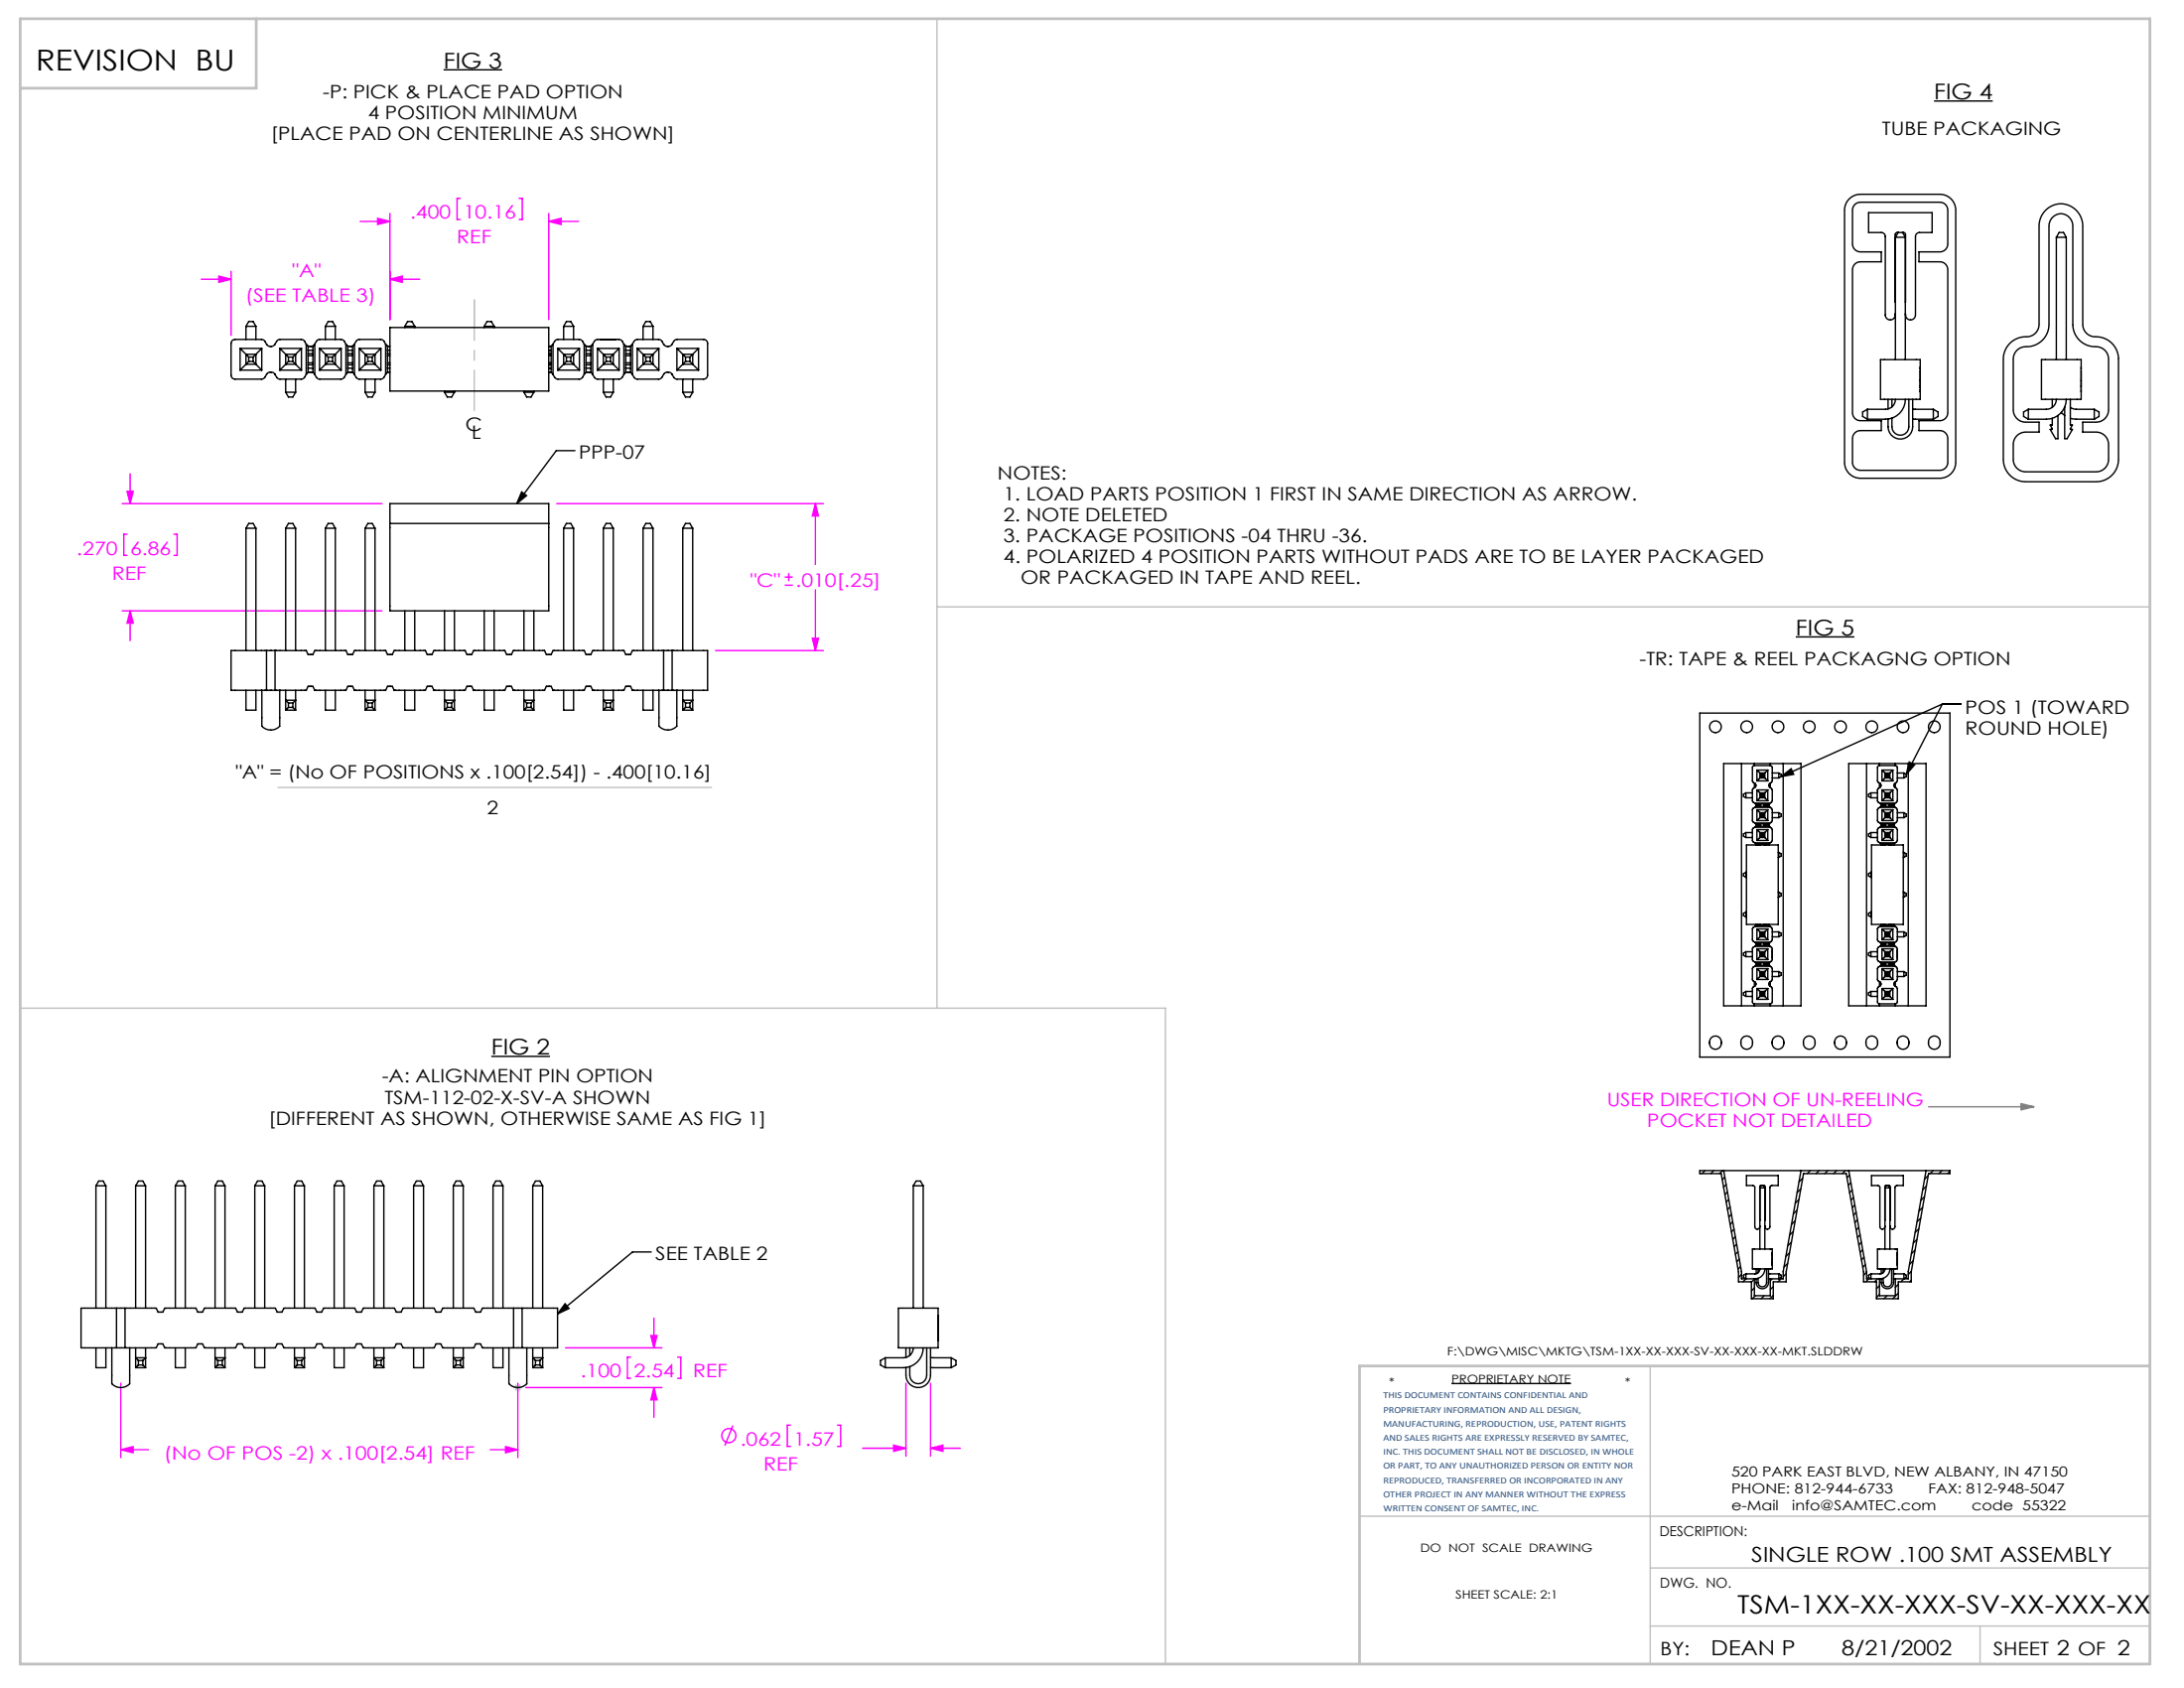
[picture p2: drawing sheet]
<svg xmlns="http://www.w3.org/2000/svg" width="279mm" height="216mm" viewBox="0 0 279 216" stroke-linecap="round" stroke-linejoin="round" font-family="sans-serif">
<g fill="none" stroke="#000" stroke-width=".18">
<path d="M56.7 8.9h7.5M247.4 12.9h7.5M236.6 25.4l.6-.4 .8-.2h10.2a2.03 2.03 0 0 1 2 2.1v32.2a2.03 2.03 0 0 1-2 2.1h-10.2a2.03 2.03 0 0 1-2-2.1v-32.2a2.03 2.03 0 0 1 .6-1.5zM237.3 26.1l.7-.2h10.2a1.02 1.02 0 0 1 1 1v4.3a1.02 1.02 0 0 1-1 1h-2.7v1.3h2.7a1.02 1.02 0 0 1 1 1v18.3a1.02 1.02 0 0 1-1 1h-2.7v1.3h2.7a1.02 1.02 0 0 1 1 1v3a1.02 1.02 0 0 1-1 1.1h-10.2a1.02 1.02 0 0 1-1-1.1v-3a1.02 1.02 0 0 1 1-1h2.7v-1.3h-2.7a1.02 1.02 0 0 1-1-1v-18.3a1.02 1.02 0 0 1 1-1h2.7v-1.3h-2.7a1.02 1.02 0 0 1-1-1v-4.3l.1-.4zM73.6 57.6h-2.4l-5.1 6.8M265.2 41.5a2.9 2.9 0 0 0 3.2 2.9 1.59 1.59 0 0 1 1.3 1.5v6.5a1.59 1.59 0 0 1-1.5 1.6h-1.8v1.3h1.8a1.59 1.59 0 0 1 1.5 1.6v1.9a1.59 1.59 0 0 1-1.5 1.5h-9.1a1.59 1.59 0 0 1-1.5-1.5v-1.9a1.59 1.59 0 0 1 1.5-1.6h1.8v-1.3h-1.8a1.59 1.59 0 0 1-1.5-1.6v-6.5a1.66 1.66 0 0 1 1.9-1.6 2.86 2.86 0 0 0 2.6-2.8v-12.6a1.53 1.53 0 0 1 1.6-1.6 1.53 1.53 0 0 1 1.5 1.6v12.7M271 45.8v13a2.86 2.86 0 0 1-2.8 2.8h-9.1a2.86 2.86 0 0 1-2.8-2.8v-12.9a2.9 2.9 0 0 1 3.2-2.8 1.59 1.59 0 0 0 1.4-1.6v-12.6a2.79 2.79 0 0 1 2.8-2.8 2.79 2.79 0 0 1 2.7 2.8v12.6a1.66 1.66 0 0 0 2 1.6 2.86 2.86 0 0 1 2.6 2.8M66.7 62.9l.7 .5-1.3 1zM227.9 99.3l1.2-1 .4 .7zM229.7 81.5h7.5M244.2 97.5l.7 .3-1 1.2zM248.5 90.1h2.4"/>
<path d="M248.5 90.1l-20.6 9.2M248.5 90.1l-4.6 8.9M62.9 135.1h7.5M72.3 166.7l.5 .7-1.5 .7zM83.3 160.1h-2.4l-9.6 8M185.7 177h15.3"/>
</g>
<g fill="none" stroke="#c0c0c0" stroke-width=".18">
<path d="M119.9 2.4v126.5M119.9 77.6h155.1M35.6 100.7h55.4M2.6 128.9h146.5v83.9M65.7 177.5h1M65.9 177.1l.7 .7M66.2 177v1M66.6 177.1l-.7 .7M211.1 174.7v38.1M173.9 193.9h101.1M211.1 208h63.9M211.1 200.6h63.9"/>
<path d="M253.3 208v4.8"/>
</g>
<path d="M2.6 2.4h272.4v210.4h-272.4zM32.8 2.4v8.9h-30.2M275 174.7h-101.1v38.1" fill="none" stroke="#c0c0c0" stroke-width=".35"/>
<g fill="none" stroke="#f0f" stroke-width=".18">
<path d="M25.8 35.7h3.8M28 35.3l1.6 .4-1.6 .4zM29.6 34.7v8.2M46.1 28.3h3.8M48.3 27.9l1.6 .4-1.6 .4zM49.9 27.3v13.6M49.9 35.7h3.8M49.9 35.7l1.6-.4v.8zM58.9 25.4h-.4v2.7h.4M66.4 25.4h.4v2.7h-.4M70.2 27.3v13.6M70.2 28.3h3.8"/>
<path d="M70.2 28.3l1.6-.4v.8zM15.6 64.4h33.3M15.6 78.1h33.3M16.2 68.3h-.4v2.7h.4M16.3 62.8h.7l-.4 1.6zM16.6 78.1l.4 1.6h-.7zM16.6 60.6v3.8M16.6 78.1v3.8M22.3 68.3h.4v2.7h-.4M71.2 64.4h34.1M100.4 74.9h1M100.4 73.8h1"/>
<path d="M100.9 73.3v1M104.3 64.4v7.8M104.3 75.4v7.8M104.3 64.4l.4 1.6h-.8zM91.5 83.2h13.8M103.9 81.6h.8l-.4 1.6zM15.4 176.9v9.5M66.2 176.9v9.5M67.3 177.5h17.4M72.3 172.4h12.4M80.7 173.6h-.4v2.7h.4M83.3 170.8h.8l-.4 1.6z"/>
<path d="M83.7 177.5l.4 1.5h-.8zM83.7 168.6v3.8M83.7 177.5v3.8M86.7 173.6h.4v2.7h-.4M115.9 176.9v9.4M119 176.9v9.4M15.4 185.4h3.6M15.4 185.4l1.6-.4v.8zM62.7 185.4h3.5M64.7 185l1.5 .4-1.5 .4zM93.8 182.3l-1.1 2.6M101.1 182.3h-.4v2.7h.4"/>
<path d="M107.1 182.3h.4v2.7h-.4M110.3 185.2h5.6M114.3 184.8l1.6 .4-1.6 .4zM119 185.2l1.6-.4v.8zM119 185.2h3.9"/>
<circle cx="93.2" cy="183.6" r=".9"/>
</g>
<path d="M246.7 141.6h13.5M258.6 141.4l1.6 .2M258.6 141.2l1.6 .4-1.6 .3zM260.2 141.6l-1.6 .1" fill="none" stroke="#808080" stroke-width=".18"/>
<path d="M60.7 41.9v-3.5" fill="none" stroke="#c0c0c0" stroke-width=".18" stroke-dasharray="15.2 1.3 1.3 1.3"/>
<path d="M60.7 38.4v14.1" fill="none" stroke="#c0c0c0" stroke-width=".18" stroke-dasharray="15.2 1.3 1.3 1.3" stroke-dashoffset="10.1"/>
<path d="M66.7 62.9l.7 .5-1.3 1zM72.3 166.7l.5 .7-1.5 .7zM227.9 99.3l1.2-1 .4 .7zM244.2 97.5l.7 .3-1 1.2z" fill="#000"/>
<g fill="#f0f">
<path d="M83.7 177.5l.4 1.5h-.8zM83.3 170.8h.8l-.4 1.6zM64.7 185l1.5 .4-1.5 .4zM15.4 185.4l1.6-.4v.8z"/>
<path d="M104.3 64.4l.4 1.6h-.8zM103.9 81.6h.8l-.4 1.6zM16.3 62.8h.7l-.4 1.6zM16.6 78.1l.4 1.6h-.7zM48.3 27.9l1.6 .4-1.6 .4zM70.2 28.3l1.6-.4v.8zM49.9 35.7l1.6-.4v.8zM28 35.3l1.6 .4-1.6 .4zM119 185.2l1.6-.4v.8zM114.3 184.8l1.6 .4-1.6 .4z"/>
</g>
<g fill="none" stroke="#000" stroke-width=".18">
<path d="M242.5 38.7v-8.7v-.2l.2-.1h.9l.2 .2v8.8M242.5 30.4h1.3M242.5 30.4v15.6M242.8 29.7l-.3 .7M243.4 29.7l.4 .7M243.8 30.4v15.6M263.1 30.4l.3-.7h.6l.3 .7M263.1 30.4h1.2M263.1 30.4v15.6M264.3 30.4v15.6M30.7 44.6v2.7M30.7 47.3h2.8"/>
<path d="M30.7 44.6h2.8M30.7 44.6l1.1 1.1M31.5 41.7v1.7M31.5 45.3h1.2v1.3h-1.2zM31.5 41.7l.3-.6h.6l.3 .6M31.5 41.7h1.2M31.8 46.2l-1.1 1.1M31.8 45.7h.6M31.8 46.2h.6M31.8 45.7v.5M32.4 46.2l1.1 1.1M32.4 45.7v.5"/>
<path d="M32.7 41.7v1.7M33.5 44.6v2.7M33.5 44.6l-1.1 1.1M35.8 44.6v2.7M35.8 47.3h2.8M35.8 44.6h2.8M35.8 44.6l1.1 1.1M36.5 45.3h1.3v1.3h-1.3zM36.5 48.5v1.7M36.5 50.2h1.3M36.5 50.2l.4 .6h.6l.3-.6M36.6 46.6l-.8 .7"/>
<path d="M36.9 45.7v.5M36.9 46.2l-.4 .4M36.9 45.7h.6M36.9 46.2h.6M37.5 45.7v.5M37.5 46.2l1.1 1.1M37.8 48.5v1.7M38.6 44.6v2.7M38.6 44.6l-1.1 1.1M39.2 44v3.9M39.4 44.3l-.5-.7-.4-.2h-2.7l-.3 .2-.3 .4a.65 .65 0 0 1-1.1 0l-.3-.4-.3-.2h-3.4a.51 .51 0 0 0-.5 .5v4.1a.51 .51 0 0 0 .5 .5h3.4l.3-.2 .3-.4a.65 .65 0 0 1 1.1 0l.3 .4 .3 .2h2.7l.4-.2 .5-.6M39.4 47.7h.6"/>
<path d="M39.4 44.3v3.4M39.4 44.8h.6M39.4 47.1h.6M39.4 45.2h.6M39.4 45.5h.6M39.4 46.7h.6M39.4 46.4h.6M40 44.3h-.6M40 44.3v3.4M40.3 44l-.3 .3M40.3 44l.2-.4 .3-.2h2.8l.4 .2 .5 .7M40.3 44v3.9"/>
<path d="M40.9 47.3h2.7M40.9 44.6h2.7M40.9 44.6v2.7M40.9 44.6l1.1 1.1M41.6 41.7v1.7M41.6 45.3h1.3v1.3h-1.3zM41.6 41.7l.4-.6h.5l.4 .6M41.6 41.7h1.3M42 46.2l-1.1 1.1M42 45.7h.5M42 46.2h.5M42 45.7v.5"/>
<path d="M42.5 46.2l1.1 1.1M42.5 45.7v.5M42.9 41.7v1.7M43.6 44.6v2.7M43.6 44.6l-1.1 1.1M44.3 44v3.9M44.5 47.7l-.5 .6-.4 .2h-2.8l-.3-.2-.5-.6M44.5 47.7h.6M44.5 44.3v3.4M44.5 44.8h.6M44.5 47.1h.6M44.5 45.2h.6"/>
<path d="M44.5 45.5h.6M44.5 46.7h.6M44.5 46.4h.6M45.1 44.3h-.6M45.1 44.3v3.4M45.3 44l-.2 .3M45.3 44l.3-.4 .3-.2h2.8l.4 .2 .5 .7M45.3 44v3.9M46 47.3h2.7M46 44.6h2.7M46 44.6v2.7M46 44.6l1.1 1.1"/>
<path d="M46.7 45.3h1.3v1.3h-1.3zM46.7 48.5v1.7M46.7 50.2h1.3M46.7 50.2l.4 .6h.5l.4-.6M47.1 45.7v.5M47.1 46.2l-1.1 1.1M47.1 45.7h.5M47.1 46.2h.5M47.6 45.7v.5M47.6 46.2l1.1 1.1M48 48.5v1.7M48.7 44.6v2.7"/>
<path d="M48.7 44.6l-1.1 1.1M49.3 44v3.9M49.6 47.7l-.5 .6-.4 .2h-2.8l-.3-.2-.5-.6M49.6 44.3h.3M49.6 44.3v3.4M49.6 44.8h.3M49.6 47.1h.3M49.6 45.2h.3M49.6 45.5h.3M49.6 46.7h.3M49.6 46.4h.3M49.9 47.6l-.3 .1"/>
<path d="M49.9 41.9h20.3v8.1h-20.3zM51.8 41.7v.2M51.8 41.7l.3-.6h.6l.4 .6M51.8 41.7h1.3M53.1 41.7v.2M56.9 50v.2M56.9 50.2h1.2M56.9 50.2l.3 .6h.6l.3-.6M58.1 50v.2M61.9 41.7v.2M61.9 41.7l.4-.6h.6l.3 .6M61.9 41.7h1.3"/>
<path d="M63.2 41.7v.2M67 50v.2M67 50.2h1.3M67 50.2l.4 .6h.5l.4-.6M68.3 50v.2M70.2 47.6l.3 .1M70.2 44.8h.3M70.2 47.1h.3M70.2 45.2h.3M70.2 45.5h.3M70.2 46.7h.3M70.2 46.4h.3"/>
<path d="M70.5 44.3h-.3M70.5 44.3v3.4M70.7 44l-.2 .3M70.7 44l.3-.4 .3-.2h2.8l.4 .2 .5 .7M70.7 44v3.9M71.4 44.6v2.7M71.4 47.3h2.7M71.4 44.6h2.7M71.4 44.6l1.1 1.1M72.1 41.7v1.7M72.1 45.3h1.3v1.3h-1.3zM72.1 41.7l.4-.6h.5l.4 .6"/>
<path d="M72.1 41.7h1.3M72.5 46.2l-1.1 1.1M72.5 45.7h.5M72.5 46.2h.5M72.5 45.7v.5M73 46.2l1.1 1.1M73 45.7v.5M73.4 41.7v1.7M73.4 45.3l-.4 .4M74.1 44.6v2.7M74.1 44.6l-.7 .7M74.7 44v3.9"/>
<path d="M75 47.7l-.5 .6-.4 .2h-2.8l-.3-.2-.5-.6M75 47.7h.6M75 44.3v3.4M75 44.8h.6M75 47.1h.6M75 45.2h.6M75 45.5h.6M75 46.7h.6M75 46.4h.6M75.6 44.3h-.6M75.6 44.3v3.4M75.8 44l-.2 .3"/>
<path d="M75.8 44l.3-.4 .3-.2h2.8l.3 .2 .6 .7M75.8 44v3.9M76.4 47.3h2.8M76.4 44.6h2.8M76.4 44.6v2.7M76.4 44.6l1.1 1.1M76.8 43.4h.1M77.2 45.3h1.3v1.3h-1.3zM77.2 48.5v1.7M77.2 50.2h1.3M77.2 50.2l.3 .6h.6l.4-.6M77.5 45.7v.5"/>
<path d="M77.5 46.2l-1.1 1.1M77.5 45.7h.6M77.5 46.2h.6M78.1 45.7v.5M78.1 46.2l1.1 1.1M78.5 48.5v1.7M78.8 43.4h.1M79.2 44.6v2.7M79.2 44.6l-1.1 1.1M79.8 44v3.9M80.1 47.7l-.6 .6-.3 .2h-2.9l-.2-.2-.5-.6M80.1 47.7h.6"/>
<path d="M80.1 44.3v3.4M80.1 44.8h.6M80.1 47.1h.6M80.1 45.2h.6M80.1 45.5h.6M80.1 46.7h.6M80.1 46.4h.6M80.7 44.3h-.6M80.7 44.3v3.4M80.9 44l-.2 .3M80.9 44l.3-.4 .3-.2h2.8l.3 .2 .3 .4a.65 .65 0 0 0 1.1 0l.3-.4 .3-.2h3.4a.51 .51 0 0 1 .5 .5v4.1a.51 .51 0 0 1-.5 .5h-3.4l-.3-.2-.3-.4a.65 .65 0 0 0-1.1 0l-.3 .4-.3 .2h-2.8l-.3-.2-.5-.6M80.9 44v3.9"/>
<path d="M81.5 47.3h2.8M81.5 44.6h2.8M81.5 44.6v2.7M81.5 44.6l1.1 1.1M82.3 41.7v1.7M82.3 45.3h1.2v1.3h-1.2zM82.3 41.7l.3-.6h.6l.3 .6M82.3 41.7h1.2M82.6 46.2l-1.1 1.1M82.6 45.7h.6M82.6 46.2h.6M82.6 45.7v.5"/>
<path d="M83.2 46.2l1.1 1.1M83.2 45.7v.5M83.5 41.7v1.7M84.3 44.6v2.7M84.3 44.6l-1.1 1.1M86.6 44.6v2.7M86.6 47.3h2.8M86.6 44.6h2.8M86.6 44.6l1.1 1.1M87.3 45.3h1.3v1.3h-1.3zM87.3 48.5v1.7M87.3 50.2h1.3"/>
<path d="M87.3 50.2l.4 .6h.6l.3-.6M87.7 45.7v.5M87.7 46.2l-1.1 1.1M87.7 45.7h.6M87.7 46.2h.6M88.3 45.7v.5M88.3 46.2l1.1 1.1M88.6 48.5v1.7M89.4 44.6v2.7M89.4 44.6l-1.1 1.1M238.9 52.3v1.3M238.9 52.3l-.6 .4v.6l.6 .3"/>
<path d="M240.6 46h5.1v5.1h-5.1zM241.5 51.1v1.2M242 51.1v.9M242.5 40.1a.65 .65 0 0 1-.6 .8 .65 .65 0 0 1-.7-.6v-10a.51 .51 0 0 0-.5-.6h-1.6v-2.5h8.1v2.5h-1.6a.51 .51 0 0 0-.6 .6v10a.65 .65 0 0 1-.7 .6 .65 .65 0 0 1-.5-.8M242.5 51.1a1.27 1.27 0 0 1-1.3 1.2h-2.3M243.8 51.1a2.54 2.54 0 0 1-2.6 2.5h-2.3M244.2 51.1v3.5a1.08 1.08 0 0 1-1.1 1.1 1.08 1.08 0 0 1-1.1-1.1v-1.1M244.7 51.1v3.5a1.57 1.57 0 0 1-1.6 1.6 1.57 1.57 0 0 1-1.6-1.6v-1M244.7 52.3h2.6M244.7 53.6h2.6M245.7 47h.1M245.7 47.2h.1"/>
<path d="M245.7 47.5h.1M245.7 48.7h.1M245.7 49.4h.1M245.7 49.6h.1M245.7 49.9h.1M245.7 50.1h.1M247.3 52.3v1.3M247.3 52.3l.6 .4v.6l-.6 .3M259.5 52.3l-.6 .4v.6l.6 .3M259.5 52.3v1.3M261.2 46h5v5.1h-5zM262.5 51.1v1"/>
<path d="M263.1 51.1a1.27 1.27 0 0 1-1.3 1.2h-2.3M263.3 53.1v3h-.3l-.7-1.2h.2l-.2-.5h.2v-.9M263.7 52.8l.4 .3M264.3 51.1a2.54 2.54 0 0 1-2.5 2.5h-2.3M264.9 52.1l.7 .2h2.3M264.9 53.5l.7 .1h2.3M264.9 51.1v3.3h.2l-.2 .5h.2l-.7 1.2h-.3v-4M266.2 47h.1M266.2 47.2h.1M266.2 47.5h.1M266.2 48.7h.1M266.2 49.4h.1"/>
<path d="M266.2 49.6h.1M266.2 49.9h.1M266.2 50.1h.1M267.9 52.3v1.3M267.9 52.3l.6 .4v.6l-.6 .3M31.5 67.6l.3-.6h.6l.3 .6M31.5 67.6h1.2M31.5 67.6v15.6M32.7 67.6v15.6M36.5 67.6l.4-.6h.6l.3 .6M36.5 67.6h1.3M36.5 67.6v15.6"/>
<path d="M37.8 67.6v15.6M41.6 67.6l.4-.6h.5l.4 .6M41.6 67.6h1.3M41.6 67.6v15.6M42.9 67.6v15.6M46.7 67.6l.4-.6h.5l.4 .6M46.7 67.6h1.3M46.7 67.6v15.6M48 67.6v15.6M49.9 67v11.1h20.3v-11.1M49.9 67v-2.6h20.3v2.6M49.9 67h20.3"/>
<path d="M51.8 78.1v5.1M53.1 78.1v5.1M56.9 78.1v5.1M58.1 78.1v5.1M61.9 78.1v5.1M63.2 78.1v5.1M67 78.1v5.1M68.3 78.1v5.1M72.1 67.6l.4-.6h.5l.4 .6M72.1 67.6h1.3M72.1 67.6v15.6M73.4 67.6v15.6"/>
<path d="M77.2 67.6l.3-.6h.6l.4 .6M77.2 67.6v15.6M77.2 67.6h1.3M78.5 67.6v15.6M82.3 67.6l.3-.6h.6l.3 .6M82.3 67.6h1.2M82.3 67.6v15.6M83.5 67.6v15.6M87.3 67.6l.4-.6h.6l.3 .6M87.3 67.6h1.3M87.3 67.6v15.6M88.6 67.6v15.6"/>
<path d="M29.6 83.2h9.6l.2 .5h.6l.3-.5h4l.2 .5h.6l.2-.5h4l.3 .5h.6l.2-.5h4l.3 .5h.6l.2-.5h4l.2 .5h.6l.3-.5h4l.2 .5h.6l.3-.5h4l.2 .5h.6l.2-.5h4l.3 .5h.6l.2-.5h4l.3 .5h.6l.2-.5h9.6v5.1h-9.6l-.2-.5h-.6l-.3 .5h-4l-.2-.5h-.6l-.3 .5h-4l-.2-.5h-.6l-.2 .5h-4l-.3-.5h-.6l-.2 .5h-4l-.3-.5h-.6l-.2 .5h-4l-.2-.5h-.6l-.3 .5h-4l-.2-.5h-.6l-.3 .5h-4l-.2-.5h-.6l-.2 .5h-4l-.3-.5h-.6l-.2 .5h-9.6zM31.5 88.3v2.5h1.2v-2.5M33.5 88.3v4.1a.78 .78 0 0 0 .8 .9 1.45 1.45 0 0 0 1.5-.5v-4.5M34.1 83.2v5.1M35.2 83.2v5.1M36.5 88.3v1.3M36.5 89.6h1.3M36.5 90.8h1.3M36.5 89.6v1.2M36.5 89.6l.4 .3M36.9 90.5h.6M36.9 89.9h.6"/>
<path d="M36.9 89.9v.6M36.9 90.5l-.4 .3M37.5 90.5l.3 .3M37.5 89.9v.6M37.8 88.3v1.3M37.8 89.6l-.3 .3M37.8 89.6v1.2M41.6 88.3v2.5h1.3v-2.5M46.7 88.3v1.3M46.7 89.6h1.3M46.7 90.8h1.3M46.7 89.6v1.2"/>
<path d="M46.7 89.6l.4 .3M47.1 90.5h.5M47.1 89.9h.5M47.1 89.9v.6M47.1 90.5l-.4 .3M47.6 90.5l.4 .3M47.6 89.9v.6M48 88.3v1.3M48 89.6l-.4 .3M48 89.6v1.2M51.8 88.3v2.5h1.3v-2.5M56.9 88.3v1.3"/>
<path d="M56.9 89.6h1.2M56.9 90.8h1.2M56.9 89.6v1.2M56.9 89.6l.3 .3M57.2 90.5h.6M57.2 89.9h.6M57.2 89.9v.6M57.2 90.5l-.3 .3M57.8 90.5l.3 .3M57.8 89.9v.6M58.1 88.3v1.3M58.1 89.6l-.3 .3"/>
<path d="M58.1 89.6v1.2M61.9 88.3v2.5h1.3v-2.5M67 88.3v1.3M67 89.6v1.2M67 89.6l.4 .3M67 89.6h1.3M67 90.8h1.3M67.4 89.9v.6M67.4 90.5l-.4 .3M67.4 90.5h.5M67.4 89.9h.5M67.9 90.5l.4 .3"/>
<path d="M67.9 89.9v.6M68.3 88.3v1.3M68.3 89.6l-.4 .3M68.3 89.6v1.2M72.1 88.3v2.5h1.3v-2.5M77.2 88.3v1.3M77.2 89.6h1.3M77.2 90.8h1.3M77.2 89.6v1.2M77.2 89.6l.3 .3M77.5 90.5h.6M77.5 89.9h.6"/>
<path d="M77.5 89.9v.6M77.5 90.5l-.3 .3M78.1 90.5l.4 .3M78.1 89.9v.6M78.5 88.3v1.3M78.5 89.6l-.4 .3M78.5 89.6v1.2M82.3 88.3v2.5h1.2v-2.5M84.3 88.3v4.1a.78 .78 0 0 0 .8 .9 1.45 1.45 0 0 0 1.5-.5v-4.5M84.9 83.2v5.1M86 83.2v5.1M87.3 88.3v1.3"/>
<path d="M87.3 89.6h1.3M87.3 90.8h1.3M87.3 89.6v1.2M87.3 89.6l.4 .3M87.7 90.5h.6M87.7 89.9h.6M87.7 89.9v.6M87.7 90.5l-.4 .3M88.3 90.5l.3 .3M88.3 89.9v.6M88.6 88.3v1.3M88.6 89.6l-.3 .3"/>
<path d="M88.6 89.6v1.2M217.5 91.2h32v44h-32zM220.5 97.7h9.9v31h-9.9zM222.8 97.7v31M224.4 97.9l-.2 .2v1.8l.1 .1 .2 .2a.33 .33 0 0 1 0 .5l-.3 .3v1.4l.1 .2 .2 .1M224.4 97.7v.2M224.4 97.9h2.1M224.8 98.5v1.4M224.8 98.5l.5 .5M224.8 98.5h1.4M224.8 99.9h1.4M225.1 98.9h.7v.6h-.7z"/>
<path d="M225.3 99.3l-.5 .6M225.3 99v.3M225.3 99.3h.3M225.3 99h.3M225.6 99.3l.2 .2M225.6 99v.3M225.8 99.5l.4 .4M226.2 98.5v1.4M226.2 98.5l-.6 .5M226.5 97.9l.2 .2v1.8v.1l-.3 .2a.33 .33 0 0 0 0 .5l.3 .3v1.4v.2l-.3 .1M226.5 97.7v.2M226.7 99.5h.9"/>
<path d="M226.7 98.9h.9M227.6 98.9v.6M227.6 98.9l.3 .1v.3l-.3 .2M228.1 97.7v31M236.5 97.7h9.9v31h-9.9zM238.8 97.7v31M240.4 97.9l-.2 .2v1.8l.1 .1 .2 .2a.33 .33 0 0 1 0 .5l-.3 .3v1.4l.1 .2 .2 .1M240.4 97.7v.2M240.4 97.9h2.1M240.8 98.5h1.4M240.8 99.9h1.4M240.8 98.5v1.4"/>
<path d="M240.8 98.5l.5 .5M241.1 98.9h.7v.6h-.7zM241.3 99.3l-.5 .6M241.3 99.3h.3M241.3 99h.3M241.3 99v.3M241.6 99.3l.6 .6M241.6 99v.3M242.2 98.5v1.4M242.2 98.5l-.6 .5M242.5 97.9l.2 .2v1.8v.1l-.3 .2a.33 .33 0 0 0 0 .5l.3 .3v1.4v.2l-.3 .1M242.5 97.7v.2"/>
<path d="M242.7 99.5h.9M242.7 98.9h.9M243.6 98.9v.6M243.6 98.9l.3 .1v.3l-.3 .2M244.1 97.7v31M223.3 101.4l-.3 .2v.3l.3 .1M223.3 106.5l-.3 .2v.2l.3 .2M223.3 111.6l-.3 .1v.3l.3 .2M223.3 116.6l-.3 .2v.3l.3 .2M223.3 101.4v.6M223.3 106.5v.6M223.3 111.6v.6"/>
<path d="M223.3 116.6v.7M223.3 111.6h.1M223.3 112.2h.1M223.3 107.1h.9M223.3 106.5h.9M223.3 101.4h.9M223.3 102h.9M223.3 117.3h.1M223.3 116.6h.1M223.4 108.1h4.1v10.1h-4.1zM224.4 100.2v.6M224.5 105.8l-.3 .3v1.4l.1 .2 .2 .1"/>
<path d="M224.5 118.5l-.3 .3v1.4l.1 .2 .2 .1M224.5 103.3l-.3 .3v1.3l.1 .2 .2 .2M224.5 105.8h1.9M224.5 118.5h1.9M224.5 103.3h1.9M224.5 102.7l.1 .1M224.5 107.8l.1 .1M224.5 105.3l.1 .1M224.5 107.8h1.9M224.5 102.7h1.9M224.5 105.3h1.9M224.6 118.4l-.1 .1"/>
<path d="M224.6 105.7l-.1 .1M224.6 103.1l-.1 .2M224.6 118.4h1.7M224.6 105.7h1.7M224.6 103.1h1.7M224.6 105.4v.3M224.6 107.9v.2M224.6 102.8v.3M224.6 102.8h1.7M224.6 107.9h1.7M224.6 105.4h1.7M224.6 118.2v.2"/>
<path d="M224.8 101v1.4M224.8 103.6v1.4M224.8 106.1v1.4M224.8 118.8v1.4M224.8 118.8l.5 .6M224.8 103.6l.5 .5M224.8 103.6h1.4M224.8 106.1h1.4M224.8 107.5h1.4M224.8 118.8h1.4M224.8 106.1l.5 .6M224.8 101l.5 .6"/>
<path d="M224.8 102.4h1.4M224.8 101h1.4M224.8 105h1.4M224.9 102.8v.3M224.9 105.4v.3M224.9 107.9v.2M224.9 118.2v.2M225.1 102.8v.3M225.1 105.4v.3M225.1 107.9v.2M225.1 118.2v.2M225.1 101.4h.7v.6h-.7z"/>
<path d="M225.1 103.9h.7v.7h-.7zM225.1 106.5h.7v.6h-.7zM225.1 119.2h.7v.6h-.7zM225.2 102.8v.3M225.2 105.4v.3M225.2 107.9v.2M225.2 118.2v.2M225.3 119.6l-.5 .6M225.3 104.4l-.5 .6M225.3 106.9l-.5 .6M225.3 101.9l-.5 .5M225.3 101.6v.3"/>
<path d="M225.3 104.1v.3M225.3 106.7v.2M225.3 119.4v.2M225.3 104.1h.3M225.3 104.4h.3M225.3 106.7h.3M225.3 106.9h.3M225.3 101.6h.3M225.3 101.9h.3M225.3 119.6h.3M225.3 119.4h.3M225.6 101.6v.3"/>
<path d="M225.6 104.1v.3M225.6 106.7v.2M225.6 119.4v.2M225.6 104.4l.2 .2M225.6 106.9l.2 .2M225.6 101.9l.2 .1M225.6 119.6l.2 .2M225.7 102.8v.3M225.7 105.4v.3M225.7 107.9v.2M225.7 118.2v.2M225.8 119.8l.4 .4"/>
<path d="M225.8 104.6l.4 .4M225.8 107.1l.4 .4M225.8 102l.4 .4M225.8 102.8v.3M225.8 105.4v.3M225.8 107.9v.2M225.8 118.2v.2M226 102.8v.3M226 105.4v.3M226 107.9v.2M226 118.2v.2M226.2 101v1.4"/>
<path d="M226.2 103.6v1.4M226.2 106.1v1.4M226.2 118.8v1.4M226.2 118.8l-.6 .6M226.2 103.6l-.6 .5M226.2 106.1l-.6 .6M226.2 101l-.6 .6M226.3 118.2v.2M226.3 105.4v.3M226.3 102.8v.3M226.3 107.9v.2M226.3 105.7l.4 .2v.2v1.4l-.3 .3"/>
<path d="M226.3 118.4l.4 .2v.2v1.4l-.3 .3M226.3 103.1l.4 .3v.2v1.4l-.3 .3M226.4 102.7l-.1 .1M226.4 107.8l-.1 .1M226.4 105.3l-.1 .1M226.5 100.2v.6M226.7 103.9h.9M226.7 104.6h.9M226.7 119.8h.9M226.7 119.2h.9M227.5 109h.1M227.5 109.7h.1"/>
<path d="M227.5 114.7h.1M227.5 114.1h.1M227.6 103.9l.3 .2v.3l-.3 .2M227.6 103.9v.7M227.6 109v.7M227.6 114.1v.6M227.6 119.2v.6M227.6 109l.3 .2v.3l-.3 .2M227.6 114.1l.3 .2v.3l-.3 .1M227.6 119.2l.3 .2v.2l-.3 .2M239.3 101.4l-.3 .2v.3l.3 .1M239.3 106.5l-.3 .2v.2l.3 .2"/>
<path d="M239.3 111.6l-.3 .1v.3l.3 .2M239.3 116.6l-.3 .2v.3l.3 .2M239.3 111.6h.1M239.3 112.2h.1M239.3 107.1h.9M239.3 106.5h.9M239.3 101.4h.9M239.3 102h.9M239.3 117.3h.1M239.3 116.6h.1M239.3 101.4v.6M239.3 106.5v.6"/>
<path d="M239.3 111.6v.6M239.3 116.6v.7M239.4 108.1h4.1v10.1h-4.1zM240.4 100.2v.6M240.5 105.8l-.3 .3v1.4l.1 .2 .2 .1M240.5 103.3l-.3 .3v1.3l.1 .2 .2 .2M240.5 118.5l-.3 .3v1.4l.1 .2 .2 .1M240.5 105.8h1.9M240.5 118.5h1.9M240.5 103.3h1.9M240.5 102.7l.1 .1M240.5 107.8l.1 .1"/>
<path d="M240.5 105.3l.1 .1M240.5 107.8h1.9M240.5 102.7h1.9M240.5 105.3h1.9M240.6 118.4l-.1 .1M240.6 105.7l-.1 .1M240.6 103.1l-.1 .2M240.6 118.4h1.7M240.6 105.7h1.7M240.6 103.1h1.7M240.6 102.8v.3M240.6 107.9v.2"/>
<path d="M240.6 105.4v.3M240.6 102.8h1.7M240.6 107.9h1.7M240.6 105.4h1.7M240.6 118.2v.2M240.8 103.6h1.4M240.8 106.1h1.4M240.8 107.5h1.4M240.8 118.8h1.4M240.8 102.4h1.4M240.8 101h1.4M240.8 105h1.4"/>
<path d="M240.8 101v1.4M240.8 103.6v1.4M240.8 106.1v1.4M240.8 118.8v1.4M240.8 103.6l.5 .5M240.8 118.8l.5 .6M240.8 101l.5 .6M240.8 106.1l.5 .6M240.9 102.8v.3M240.9 105.4v.3M240.9 107.9v.2M240.9 118.2v.2"/>
<path d="M241.1 102.8v.3M241.1 105.4v.3M241.1 107.9v.2M241.1 118.2v.2M241.1 103.9h.7v.7h-.7zM241.1 106.5h.7v.6h-.7zM241.1 101.4h.7v.6h-.7zM241.1 119.2h.7v.6h-.7zM241.2 102.8v.3M241.2 105.4v.3M241.2 107.9v.2M241.2 118.2v.2"/>
<path d="M241.3 104.4l-.5 .6M241.3 119.6l-.5 .6M241.3 101.9l-.5 .5M241.3 106.9l-.5 .6M241.3 104.1h.3M241.3 104.4h.3M241.3 106.7h.3M241.3 106.9h.3M241.3 101.6h.3M241.3 101.9h.3M241.3 119.6h.3M241.3 119.4h.3"/>
<path d="M241.3 101.6v.3M241.3 104.1v.3M241.3 106.7v.2M241.3 119.4v.2M241.6 104.4l.6 .6M241.6 119.6l.6 .6M241.6 101.9l.6 .5M241.6 106.9l.6 .6M241.6 101.6v.3M241.6 104.1v.3M241.6 106.7v.2M241.6 119.4v.2"/>
<path d="M241.7 102.8v.3M241.7 105.4v.3M241.7 107.9v.2M241.7 118.2v.2M241.8 102.8v.3M241.8 105.4v.3M241.8 107.9v.2M241.8 118.2v.2M242 102.8v.3M242 105.4v.3M242 107.9v.2M242 118.2v.2"/>
<path d="M242.2 101v1.4M242.2 103.6v1.4M242.2 106.1v1.4M242.2 118.8v1.4M242.2 103.6l-.6 .5M242.2 118.8l-.6 .6M242.2 101l-.6 .6M242.2 106.1l-.6 .6M242.3 118.2v.2M242.3 102.8v.3M242.3 105.4v.3M242.3 107.9v.2"/>
<path d="M242.3 118.4l.1 .1M242.3 105.7l.1 .1M242.3 103.1l.1 .2M242.4 102.7l-.1 .1M242.4 107.8l-.1 .1M242.4 105.3l-.1 .1M242.4 105.8l.3 .3v1.4v.2l-.3 .1M242.4 103.3l.3 .3v1.3v.2l-.3 .2M242.4 118.5l.3 .3v1.4v.2l-.3 .1M242.5 100.2v.6M242.7 103.9h.9M242.7 104.6h.9"/>
<path d="M242.7 119.8h.9M242.7 119.2h.9M243.5 109h.1M243.5 109.7h.1M243.5 114.7h.1M243.5 114.1h.1M243.6 103.9l.3 .2v.3l-.3 .2M243.6 103.9v.7M243.6 109v.7M243.6 114.1v.6M243.6 119.2v.6M243.6 109l.3 .2v.3l-.3 .2"/>
<path d="M243.6 114.1l.3 .2v.3l-.3 .1M243.6 119.2l.3 .2v.2l-.3 .2M219 132.7a.8 .8 0 0 1 1.2 .7 .8 .8 0 0 1-1.2 .6 .97 .97 0 0 1 0-1.3zM223 132.7a.8 .8 0 0 1 1.2 .7 .8 .8 0 0 1-1.2 .6 .97 .97 0 0 1 0-1.3zM223.3 121.7l-.3 .2v.3l.3 .2M223.3 126.8l-.3 .2v.3l.3 .1M223.3 121.7v.7M223.3 126.8v.6M223.3 126.8h.9M223.3 127.4h.9M223.3 122.4h.9M223.3 121.7h.9"/>
<path d="M224.4 125.6v.6M224.4 128.4v.3M224.4 128.4h2.1M224.5 121l-.3 .3v1.4l.1 .2 .2 .1M224.5 123.6l-.3 .3v1.4l.1 .1 .2 .2a.33 .33 0 0 1 0 .5l-.2 .2-.1 .1v1.8l.2 .2M224.5 121h1.9M224.5 123.6h1.9M224.5 120.5l.1 .1M224.5 123l.1 .2M224.5 123h1.9M224.5 120.5h1.9M224.6 120.9l-.1 .1"/>
<path d="M224.6 123.5l-.1 .1M224.6 120.9h1.7M224.6 123.5h1.7M224.6 123.2v.3M224.6 120.6v.3M224.6 120.6h1.7M224.6 123.2h1.7M224.8 121.4h1.4M224.8 121.4v1.3M224.8 123.9v1.4M224.8 126.4v1.4M224.8 122.7h1.4"/>
<path d="M224.8 120.2h1.4M224.8 121.4l.5 .5M224.8 123.9h1.4M224.8 125.3h1.4M224.8 126.4h1.4M224.8 127.8h1.4M224.8 126.4l.5 .6M224.8 123.9l.5 .5M224.9 120.6v.3M224.9 123.2v.3M225.1 120.6v.3M225.1 123.2v.3"/>
<path d="M225.1 121.7h.7v.7h-.7zM225.1 124.3h.7v.6h-.7zM225.1 126.8h.7v.6h-.7zM225.2 120.6v.3M225.2 123.2v.3M225.3 122.2l-.5 .5M225.3 127.3l-.5 .5M225.3 124.7l-.5 .6M225.3 121.9v.3M225.3 124.4v.3M225.3 127v.3M225.3 127h.3"/>
<path d="M225.3 127.3h.3M225.3 124.4h.3M225.3 124.7h.3M225.3 122.2h.3M225.3 121.9h.3M225.6 121.9v.3M225.6 124.4v.3M225.6 127v.3M225.6 127.3l.2 .1M225.6 124.7l.2 .2M225.6 122.2l.2 .2M225.7 120.6v.3"/>
<path d="M225.7 123.2v.3M225.8 122.4l.4 .3M225.8 127.4l.4 .4M225.8 124.9l.4 .4M225.8 120.6v.3M225.8 123.2v.3M226 120.6v.3M226 123.2v.3M226.2 121.4v1.3M226.2 123.9v1.4M226.2 126.4v1.4M226.2 121.4l-.6 .5"/>
<path d="M226.2 126.4l-.6 .6M226.2 123.9l-.6 .5M226.3 123.2v.3M226.3 120.6v.3M226.3 120.9l.4 .3v.2v1.4l-.3 .2M226.3 123.5l.4 .2v.2v1.4l-.3 .3a.33 .33 0 0 0 0 .5l.3 .2v.1v1.8l-.2 .2M226.4 120.5l-.1 .1M226.4 123l-.1 .2M226.5 125.6v.6M226.5 128.4v.3M226.7 121.6h.1M226.7 122.5h.1"/>
<path d="M226.7 124.3h.9M226.7 124.9h.9M227 132.7a.8 .8 0 0 1 1.2 .7 .8 .8 0 0 1-1.2 .6 .97 .97 0 0 1 0-1.3zM227.6 124.3v.6M227.6 124.3l.3 .1v.3l-.3 .2M231 132.7a.8 .8 0 0 1 1.2 .7 .8 .8 0 0 1-1.2 .6 .97 .97 0 0 1 0-1.3zM235 132.7a.8 .8 0 0 1 1.2 .7 .8 .8 0 0 1-1.2 .6 .97 .97 0 0 1 0-1.3zM239 132.7a.8 .8 0 0 1 1.2 .7 .8 .8 0 0 1-1.2 .6 .97 .97 0 0 1 0-1.3zM239.3 121.7l-.3 .2v.3l.3 .2M239.3 126.8l-.3 .2v.3l.3 .1M239.3 126.8h.9M239.3 127.4h.9"/>
<path d="M239.3 122.4h.9M239.3 121.7h.9M239.3 121.7v.7M239.3 126.8v.6M240.4 125.6v.6M240.4 128.4v.3M240.4 128.4h2.1M240.5 121l-.3 .3v1.4l.1 .2 .2 .1M240.5 123.6l-.3 .3v1.4l.1 .1 .2 .2a.33 .33 0 0 1 0 .5l-.2 .2-.1 .1v1.8l.2 .2M240.5 121h1.9M240.5 123.6h1.9M240.5 120.5l.1 .1"/>
<path d="M240.5 123l.1 .2M240.5 123h1.9M240.5 120.5h1.9M240.6 120.9l-.1 .1M240.6 123.5l-.1 .1M240.6 120.9h1.7M240.6 123.5h1.7M240.6 120.6v.3M240.6 123.2v.3M240.6 120.6h1.7M240.6 123.2h1.7M240.8 121.4h1.4"/>
<path d="M240.8 122.7h1.4M240.8 120.2h1.4M240.8 123.9h1.4M240.8 125.3h1.4M240.8 126.4h1.4M240.8 127.8h1.4M240.8 126.4l.5 .6M240.8 121.4v1.3M240.8 123.9v1.4M240.8 126.4v1.4M240.8 123.9l.5 .5M240.8 121.4l.5 .5"/>
<path d="M240.9 120.6v.3M240.9 123.2v.3M241.1 120.6v.3M241.1 123.2v.3M241.1 126.8h.7v.6h-.7zM241.1 124.3h.7v.6h-.7zM241.1 121.7h.7v.7h-.7zM241.2 120.6v.3M241.2 123.2v.3M241.3 127.3l-.5 .5M241.3 124.7l-.5 .6M241.3 122.2l-.5 .5"/>
<path d="M241.3 127h.3M241.3 127.3h.3M241.3 124.4h.3M241.3 124.7h.3M241.3 122.2h.3M241.3 121.9h.3M241.3 121.9v.3M241.3 124.4v.3M241.3 127v.3M241.6 127.3l.6 .5M241.6 124.7l.6 .6M241.6 122.2l.6 .5"/>
<path d="M241.6 121.9v.3M241.6 124.4v.3M241.6 127v.3M241.7 120.6v.3M241.7 123.2v.3M241.8 120.6v.3M241.8 123.2v.3M242 120.6v.3M242 123.2v.3M242.2 121.4v1.3M242.2 123.9v1.4M242.2 126.4v1.4"/>
<path d="M242.2 126.4l-.6 .6M242.2 123.9l-.6 .5M242.2 121.4l-.6 .5M242.3 123.2v.3M242.3 120.6v.3M242.3 120.9l.1 .1M242.3 123.5l.1 .1M242.4 120.5l-.1 .1M242.4 123l-.1 .2M242.4 121l.3 .3v1.4v.2l-.3 .1M242.4 123.6l.3 .3v1.4v.1l-.3 .2a.33 .33 0 0 0 0 .5l.3 .2v.1v1.8l-.2 .2M242.5 125.6v.6"/>
<path d="M242.5 128.4v.3M242.7 121.6h.1M242.7 122.5h.1M242.7 124.3h.9M242.7 124.9h.9M243 132.7a.8 .8 0 0 1 1.2 .7 .8 .8 0 0 1-1.2 .6 .97 .97 0 0 1 0-1.3zM243.6 124.3l.3 .1v.3l-.3 .2M243.6 124.3v.6M247 132.7a.8 .8 0 0 1 1.2 .7 .8 .8 0 0 1-1.2 .6 .97 .97 0 0 1 0-1.3zM12.3 151.7h1.2M12.3 151.7l.3-.6h.6l.3 .6M12.3 151.7v15.6"/>
<path d="M13.5 151.7v15.6M17.4 151.7h1.2M17.4 151.7l.3-.6h.6l.3 .6M17.4 151.7v15.6M18.6 151.7v15.6M22.4 151.7h1.3M22.4 151.7l.4-.6h.6l.3 .6M22.4 151.7v15.6M23.7 151.7v15.6M27.5 151.7h1.3M27.5 151.7l.4-.6h.5l.4 .6M27.5 151.7v15.6"/>
<path d="M28.8 151.7v15.6M32.6 151.7h1.3M32.6 151.7l.3-.6h.6l.4 .6M32.6 151.7v15.6M33.9 151.7v15.6M37.7 151.7h1.2M37.7 151.7l.3-.6h.6l.3 .6M37.7 151.7v15.6M38.9 151.7v15.6M42.8 151.7h1.2M42.8 151.7l.3-.6h.6l.3 .6M42.8 151.7v15.6"/>
<path d="M44 151.7v15.6M47.8 151.7h1.3M47.8 151.7l.4-.6h.6l.3 .6M47.8 151.7v15.6M49.1 151.7v15.6M52.9 151.7v15.6M52.9 151.7h1.3M52.9 151.7l.4-.6h.5l.4 .6M54.2 151.7v15.6M58 151.7h1.3M58 151.7l.3-.6h.6l.4 .6M58 151.7v15.6"/>
<path d="M59.3 151.7v15.6M63.1 151.7h1.2M63.1 151.7l.3-.6h.6l.3 .6M63.1 151.7v15.6M64.3 151.7v15.6M68.2 151.7h1.2M68.2 151.7l.3-.6h.6l.3 .6M68.2 151.7v15.6M69.4 151.7v15.6M116.8 151.7h1.3M116.8 151.7l.4-.6h.6l.3 .6M116.8 151.7v15.6"/>
<path d="M118.1 151.7v15.6M217.5 149.7h32v.4h-2.8l-2.2 12.6v1.2h-1.6v2.2h-2.8v-2.2h-1.7v-1.2l-2.2-12.6h-5.5l-2.2 12.6v1.2h-1.6v2.2h-2.8v-2.2h-1.7v-1.2l-2.2-12.6h-2.7zM218.1 149.7l-.4 .4M219.2 149.7l-.3 .4M220.4 149.7l-.4 .4M220.5 149.7l2.3 12.9v1h1.9M220.7 150.6l-.4 .3M220.8 151.5l-.3 .3M221 152.5l-.3 .3M221.2 153.4l-.4 .3M221.3 154.4l-.3 .3M221.5 155.3l-.3 .4"/>
<path d="M221.7 156.3l-.4 .3M221.8 157.2l-.3 .4M222 158.2l-.3 .3M222.2 159.1l-.4 .4M224.2 159.8h2.5v2.5h-2.5zM225.1 156.9a.32 .32 0 0 1-.3 .3 .32 .32 0 0 1-.3-.3v-5.1l-.2-.2h-.9v-1.2h4.1v1.2h-.9l-.2 .2v5.1a.32 .32 0 0 1-.3 .3 .32 .32 0 0 1-.3-.3M225.1 156.1h.1M225.1 159.8v-8l.2-.2h.4l.1 .2v8M225.1 156.8h.1M225.3 151.6l-.2 .3h.7l-.2-.3M225.8 156.8h.1M225.8 156.1h.1"/>
<path d="M229.2 158.9l-.5 .4M229.4 157.5l-.5 .5M229.7 156.1l-.5 .5M229.9 154.8l-.5 .5M230.1 153.4l-.4 .5M230.4 152.1l-.5 .4M230.4 149.7l-2.3 12.9v1h-1.9M230.5 149.7l-.1 .1M230.6 150.7l-.5 .5M231.6 149.7l-.4 .4M232.7 149.7l-.4 .4M233.8 149.7l-.3 .4"/>
<path d="M235 149.7l-.4 .4M236.1 149.7l-.4 .4M236.5 149.7l2.3 12.9v1h1.9M236.6 150.3l-.3 .3M236.8 151.3l-.3 .3M237 152.2l-.4 .3M237.1 153.2l-.3 .3M237.3 154.1l-.3 .4M237.5 155.1l-.4 .3M237.6 156l-.3 .4M237.8 157l-.3 .3M238 157.9l-.4 .4"/>
<path d="M238.1 158.9l-.3 .3M238.3 159.9l-.3 .3M240.2 159.8h2.5v2.5h-2.5zM241.1 156.9a.32 .32 0 0 1-.3 .3 .32 .32 0 0 1-.3-.3v-5.1l-.2-.2h-.9v-1.2h4.1v1.2h-.9l-.2 .2v5.1a.32 .32 0 0 1-.3 .3 .32 .32 0 0 1-.3-.3M241.1 156.1h.1M241.1 159.8v-8l.2-.2h.4l.1 .2v8M241.1 156.8h.1M241.3 151.6l-.2 .3h.7l-.2-.3M241.8 156.8h.1M241.8 156.1h.1M245 159.9l-.5 .5M245.2 158.5l-.4 .5"/>
<path d="M245.5 157.2l-.5 .4M245.7 155.8l-.5 .5M246 154.4l-.5 .5M246.2 153.1l-.5 .4M246.4 149.7l-2.3 12.9v1h-1.9M246.4 151.7l-.4 .5M246.7 150.3l-.5 .5M247.3 149.7l-.4 .4M248.4 149.7l-.4 .4M249.5 149.8l-.3 .3M10.4 167.3h9.6l.2 .5h.6l.3-.5h4l.2 .5h.6l.3-.5h3.9l.3 .5h.6l.2-.5h4l.3 .5h.6l.2-.5h4l.2 .5h.7l.2-.5h4l.2 .5h.6l.3-.5h4l.2 .5h.6l.3-.5h3.9l.3 .5h.6l.2-.5h4l.3 .5h.6l.2-.5h9.6v5.1h-9.6l-.2-.5h-.6l-.3 .5h-4l-.2-.5h-.6l-.3 .5h-3.9l-.3-.5h-.6l-.2 .5h-4l-.3-.5h-.6l-.2 .5h-4l-.2-.5h-.7l-.2 .5h-4l-.2-.5h-.6l-.3 .5h-4l-.2-.5h-.6l-.3 .5h-3.9l-.3-.5h-.6l-.2 .5h-4l-.3-.5h-.6l-.2 .5h-9.6zM12.3 172.4v2.5h1.2v-2.5"/>
<path d="M14.3 172.4v4.1a.78 .78 0 0 0 .8 .9 1.45 1.45 0 0 0 1.5-.5v-4.5M14.9 167.3v5.1M16 167.3v5.1M17.4 172.4v1.3M17.4 174.9h1.2M17.4 173.7h1.2M17.4 173.7v1.2M17.4 173.7l.3 .3M17.7 174.6h.6M17.7 174h.6M17.7 174v.6M17.7 174.6l-.3 .3"/>
<path d="M18.3 174.6l.3 .3M18.3 174v.6M18.6 172.4v1.3M18.6 173.7l-.3 .3M18.6 173.7v1.2M22.4 172.4v2.5h1.3v-2.5M27.5 172.4v1.3M27.5 174.9h1.3M27.5 173.7h1.3M27.5 173.7v1.2M27.5 173.7l.4 .3M27.9 174.6h.5"/>
<path d="M27.9 174h.5M27.9 174v.6M27.9 174.6l-.4 .3M28.4 174.6l.4 .3M28.4 174v.6M28.8 172.4v1.3M28.8 173.7l-.4 .3M28.8 173.7v1.2M32.6 172.4v2.5h1.3v-2.5M37.7 172.4v1.3M37.7 174.9h1.2M37.7 173.7h1.2"/>
<path d="M37.7 173.7v1.2M37.7 173.7l.3 .3M38 174.6h.6M38 174h.6M38 174v.6M38 174.6l-.3 .3M38.6 174.6l.3 .3M38.6 174v.6M38.9 172.4v1.3M38.9 173.7l-.3 .3M38.9 173.7v1.2M42.8 172.4v2.5h1.2v-2.5"/>
<path d="M47.8 172.4v1.3M47.8 174.9h1.3M47.8 173.7v1.2M47.8 173.7l.4 .3M47.8 173.7h1.3M48.2 174v.6M48.2 174.6l-.4 .3M48.2 174.6h.6M48.2 174h.6M48.8 174.6l.3 .3M48.8 174v.6M49.1 172.4v1.3"/>
<path d="M49.1 173.7l-.3 .3M49.1 173.7v1.2M52.9 172.4v2.5h1.3v-2.5M58 172.4v1.3M58 174.9h1.3M58 173.7h1.3M58 173.7v1.2M58 173.7l.3 .3M58.3 174.6h.6M58.3 174h.6M58.3 174v.6M58.3 174.6l-.3 .3"/>
<path d="M58.9 174.6l.4 .3M58.9 174v.6M59.3 172.4v1.3M59.3 173.7l-.4 .3M59.3 173.7v1.2M63.1 172.4v2.5h1.2v-2.5M65.1 172.4v4.1a.78 .78 0 0 0 .8 .9 1.45 1.45 0 0 0 1.5-.5v-4.5M65.7 167.3v5.1M66.8 167.3v5.1M68.2 172.4v1.3M68.2 174.9h1.2M68.2 173.7h1.2"/>
<path d="M68.2 173.7v1.2M68.2 173.7l.3 .3M68.5 174.6h.6M68.5 174h.6M68.5 174v.6M68.5 174.6l-.3 .3M69.1 174.6l.3 .3M69.1 174v.6M69.4 172.4v1.3M69.4 173.7l-.3 .3M69.4 173.7v1.2M113.3 173.7l-.7 .3v.6l.7 .3"/>
<path d="M113.3 173.7v1.2M114.9 167.3h5.1v5.1h-5.1zM115.9 172.4v1.2M116.4 172.4v1M116.8 172.4a1.27 1.27 0 0 1-1.2 1.3h-2.3M118.1 172.4a2.54 2.54 0 0 1-2.5 2.5h-2.3M118.6 172.4v3.5a1.08 1.08 0 0 1-1.1 1.1 1.08 1.08 0 0 1-1.1-1.1v-1.1M119 172.4v3.5a1.57 1.57 0 0 1-1.5 1.6 1.57 1.57 0 0 1-1.6-1.6v-1M119 173.6l2.7 .1M119 174.9h2.7M120 168.3h.1M120 168.5h.1"/>
<path d="M120 168.8h.1M120 170h.1M120 170.9h.1M120 170.7h.1M120 171.4h.1M120 171.2h.1M121.7 173.7v1.2M121.7 173.7l.6 .3v.6l-.6 .3M222.3 160.1l-.3 .3M222.5 161l-.3 .4M222.7 162l-.4 .3M222.8 163l-.4 .4"/>
<path d="M223.3 162.9l-.3 .2v.3l.3 .2M223.3 162.9v.7M223.4 163.6l-.4 .3M224.4 163.6l-.3 .4M224.4 164.7l-.3 .4M224.4 163.6v2.1h2.1v-2.1M224.6 165.7l-.4 .4M224.7 162.3v.6M224.9 162.3v.5M225.1 162.3a.63 .63 0 0 1-.6 .6h-1.2M225.7 165.7l-.4 .4M225.8 162.3a1.27 1.27 0 0 1-1.3 1.3"/>
<path d="M226 162.3v1.7a.54 .54 0 0 1-.5 .6 .54 .54 0 0 1-.6-.6v-.5M226.2 162.3v1.7a.79 .79 0 0 1-.7 .8 .79 .79 0 0 1-.8-.8v-.4M226.2 162.9h1.4M226.2 163.6h.2M226.7 163.6l-.2 .2M226.7 161.4h.1M226.7 161.6h.1M226.7 160.5h.1M226.7 161.1h.1M226.7 160.2h.1M226.7 160.4h.1M226.7 161.7h.1"/>
<path d="M226.7 161.8h.1M226.9 164.6l-.4 .3M226.9 165.7l-.5 .4M227.6 162.9l.3 .2v.3l-.3 .2zM227.8 163.6l-.3 .3M228.5 162.9l-.4 .4M228.7 161.6l-.5 .5M228.9 160.2l-.4 .5M238.5 160.8l-.4 .3M238.6 161.8l-.3 .3M238.8 162.7l-.4 .4M239 163.1l.3-.2v.7l-.3-.2z"/>
<path d="M239.1 163.6l-.4 .3M240.2 163.6l-.4 .3M240.4 163.6v2.1h2.1v-2.1M240.4 164.4l-.3 .4M240.4 165.6l-.3 .3M240.7 162.3v.6M240.9 162.3v.5M241.1 162.3a.63 .63 0 0 1-.6 .6h-1.2M241.4 165.7l-.4 .4M241.8 162.3a1.27 1.27 0 0 1-1.3 1.3M242 162.3v1.7a.54 .54 0 0 1-.5 .6 .54 .54 0 0 1-.6-.6v-.5M242.2 162.3v1.7a.79 .79 0 0 1-.7 .8 .79 .79 0 0 1-.8-.8v-.4"/>
<path d="M242.2 162.9h1.4M242.2 163.6h.2M242.7 161.4h.1M242.7 161.6h.1M242.7 160.5h.1M242.7 161.1h.1M242.7 160.2h.1M242.7 160.4h.1M242.7 161.7h.1M242.7 161.8h.1M242.9 164.3l-.4 .4M242.9 165.4l-.8 .7"/>
<path d="M243.6 163.6l-.4 .3M243.6 162.9v.7M243.6 162.9l.3 .2v.3l-.3 .2M244.5 163.7l-.2 .2M244.5 162.6l-.4 .4M244.8 161.3l-.5 .4"/>
<circle cx="219.5" cy="93" r=".75"/>
<circle cx="223.5" cy="93" r=".75"/>
<circle cx="227.5" cy="93" r=".75"/>
<circle cx="231.5" cy="93" r=".75"/>
<circle cx="235.5" cy="93" r=".75"/>
<circle cx="239.5" cy="93" r=".75"/>
<circle cx="243.5" cy="93" r=".75"/>
<circle cx="247.5" cy="93" r=".75"/>
</g>
<text font-size="3.7" x="4.6" y="9">REVISION BU</text>
<text font-size="3.3" x="222.3" y="206.4">TSM-1XX-XX-XXX-SV-XX-XXX-XX</text>
<g font-size="2.8">
<text x="56.7" y="8.7">FIG 3</text>
<text x="247.4" y="12.7">FIG 4</text>
<text x="229.7" y="81.3">FIG 5</text>
<text x="62.9" y="134.9">FIG 2</text>
</g>
<g font-size="2.7">
<text x="224.1" y="199.8">SINGLE ROW .100 SMT ASSEMBLY</text>
<text x="218.9" y="211.7">DEAN P</text>
<text x="235.6" y="211.7">8/21/2002</text>
</g>
<g font-size="2.4">
<text x="34.7" y="17.9">[PLACE PAD ON CENTERLINE AS SHOWN]</text>
<text x="41.3" y="12.6">-P: PICK &amp; PLACE PAD OPTION</text>
<text x="47.1" y="15.2">4 POSITION MINIMUM</text>
<text x="240.8" y="17.3">TUBE PACKAGING</text>
<text x="59.5" y="55.1">C</text>
<text x="60.4" y="56.1">L</text>
<text x="74.1" y="58.7">PPP-07</text>
<text x="127.6" y="61.3">NOTES:</text>
<text x="128.4" y="64">1. LOAD PARTS POSITION 1 FIRST IN SAME DIRECTION AS ARROW.</text>
<text x="128.4" y="66.6">2. NOTE DELETED</text>
<text x="128.4" y="69.3">3. PACKAGE POSITIONS -04 THRU -36.</text>
<text x="128.4" y="72">4. POLARIZED 4 POSITION PARTS WITHOUT PADS ARE TO BE LAYER PACKAGED</text>
<text x="130.6" y="74.6">OR PACKAGED IN TAPE AND REEL.</text>
<text x="209.7" y="85.1">-TR: TAPE &amp; REEL PACKAGNG OPTION</text>
<text x="251.4" y="91.4">POS 1 (TOWARD</text>
<text x="251.4" y="94">ROUND HOLE)</text>
<text x="30.2" y="99.5">&quot;A&quot; = (No OF POSITIONS x .100[2.54]) - .400[10.16]</text>
<text x="62.3" y="104.1">2</text>
<text x="34.3" y="143.8">[DIFFERENT AS SHOWN, OTHERWISE SAME AS FIG 1]</text>
<text x="48.9" y="138.5">-A: ALIGNMENT PIN OPTION</text>
<text x="49.2" y="141.2">TSM-112-02-X-SV-A SHOWN</text>
<text x="83.9" y="161.1">SEE TABLE 2</text>
<text x="212.4" y="211.7">BY:</text>
<text x="255" y="211.7">SHEET 2 OF 2</text>
</g>
<g font-size="2.4" fill="#f0f">
<text x="52.5" y="28">.400</text>
<text x="59.3" y="28">10.16</text>
<text x="37.4" y="35.4">&quot;A&quot;</text>
<text x="58.5" y="31.2">REF</text>
<text x="31.4" y="38.6">(SEE TABLE 3)</text>
<text x="9.8" y="70.9">.270</text>
<text x="16.6" y="70.9">6.86</text>
<text x="14.3" y="74.1">REF</text>
<text x="96" y="75.1">&quot;C&quot;</text>
<text x="101.8" y="75.1">.010[.25]</text>
<text x="205.6" y="141.5">USER DIRECTION OF UN-REELING</text>
<text x="210.7" y="144.1">POCKET NOT DETAILED</text>
<text x="74.3" y="176.2">.100</text>
<text x="81.1" y="176.2">2.54</text>
<text x="88.7" y="176.2">REF</text>
<text x="94.7" y="184.9">.062</text>
<text x="101.5" y="184.9">1.57</text>
<text x="21" y="186.7">(No OF POS -2) x .100[2.54] REF</text>
<text x="97.7" y="188.1">REF</text>
</g>
<g font-size="1.8">
<text x="221.5" y="188.9">520 PARK EAST BLVD, NEW ALBANY, IN 47150</text>
<text x="221.5" y="191">PHONE: 812-944-6733</text>
<text x="246.7" y="191">FAX: 812-948-5047</text>
<text x="212.3" y="196.5">DESCRIPTION:</text>
<text x="221.5" y="193.2">e-Mail</text>
<text x="229.3" y="193.2">info@SAMTEC.com</text>
<text x="252.2" y="193.2">code 55322</text>
<text x="212.4" y="203">DWG. NO.</text>
</g>
<g font-size="1.5">
<text x="185.1" y="173.4">F:\DWG\MISC\MKTG\TSM-1XX-XX-XXX-SV-XX-XXX-XX-MKT.SLDDRW</text>
<text x="177.7" y="177.3">*</text>
<text x="185.7" y="176.9">PROPRIETARY NOTE</text>
<text x="207.9" y="177.3">*</text>
<text x="181.7" y="198.5">DO NOT SCALE DRAWING</text>
<text x="186.2" y="204.5">SHEET SCALE: 2:1</text>
</g>
<g font-size="1.2" fill="#1f497d">
<text x="177" y="178.9">THIS DOCUMENT CONTAINS CONFIDENTIAL AND</text>
<text x="177" y="180.7">PROPRIETARY INFORMATION AND ALL DESIGN,</text>
<text x="177" y="182.5">MANUFACTURING, REPRODUCTION, USE, PATENT RIGHTS</text>
<text x="177" y="184.3">AND SALES RIGHTS ARE EXPRESSLY RESERVED BY SAMTEC,</text>
<text x="177" y="186.1">INC. THIS DOCUMENT SHALL NOT BE DISCLOSED, IN WHOLE</text>
<text x="177" y="187.9">OR PART, TO ANY UNAUTHORIZED PERSON OR ENTITY NOR</text>
<text x="177" y="189.7">REPRODUCED, TRANSFERRED OR INCORPORATED IN ANY</text>
<text x="177" y="191.5">OTHER PROJECT IN ANY MANNER WITHOUT THE EXPRESS</text>
<text x="177" y="193.3">WRITTEN CONSENT OF SAMTEC, INC.</text>
</g>
</svg>
